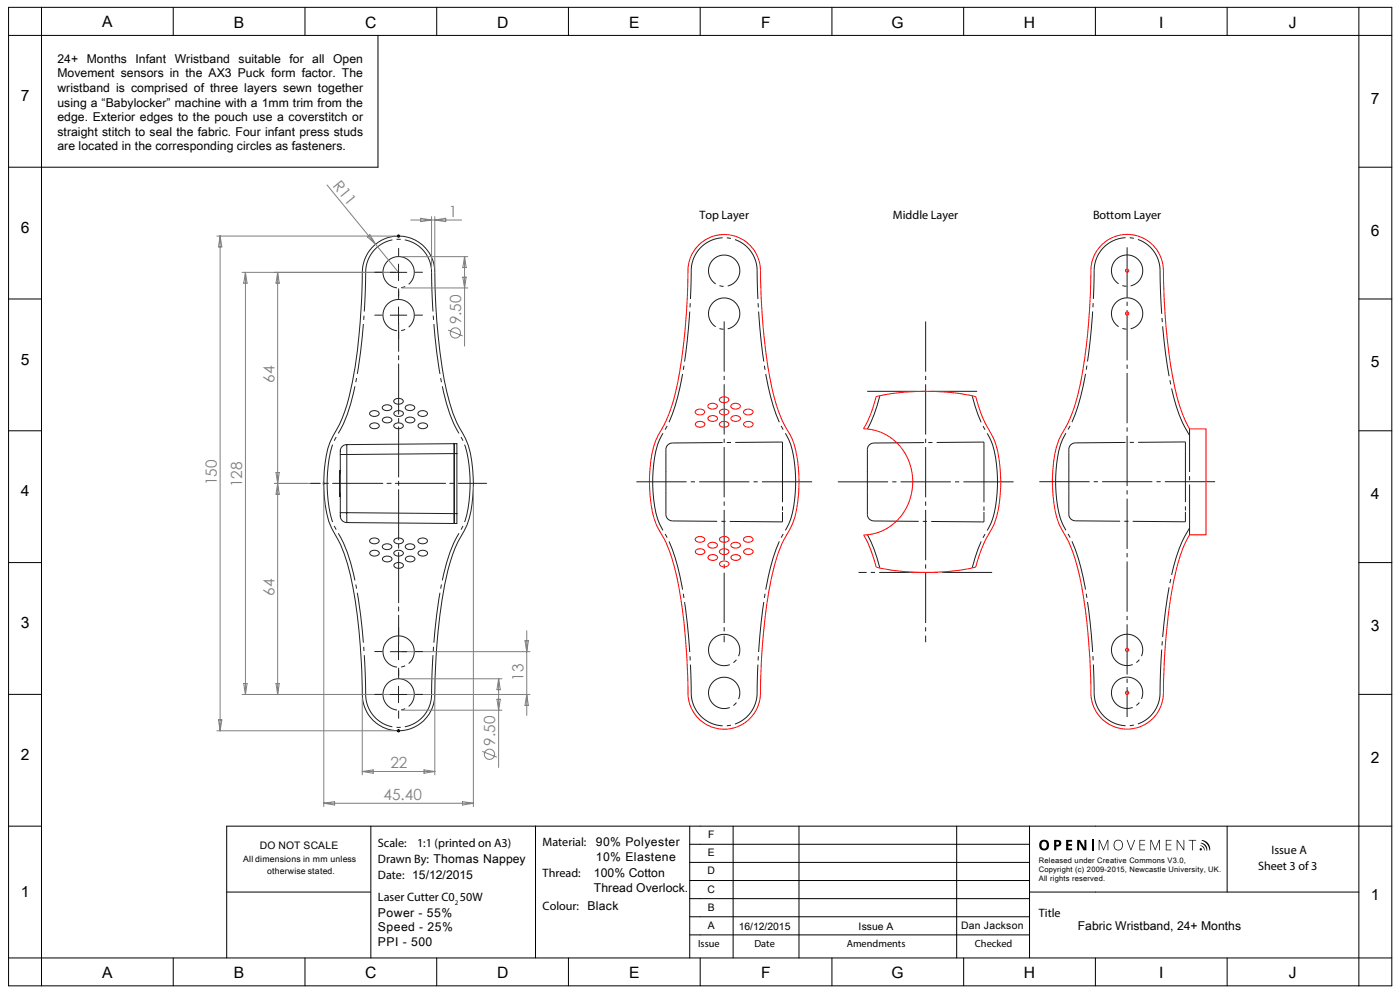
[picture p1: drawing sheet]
<svg xmlns="http://www.w3.org/2000/svg" width="425mm" height="301mm" viewBox="0 0 425 301" stroke-linecap="round" stroke-linejoin="round" font-family="sans-serif">
<!-- layer: Layer 1 -->
<g fill="none" stroke="#231f20" stroke-width=".3">
<path d="M112.8 75.2a11 11 0 0 1 12.1-2.9 11 11 0 0 1 7.1 10.3 184.2 184.2 0 0 0 3.6 36.2 41.2 41.2 0 0 0 5.7 14.2 39.6 39.6 0 0 1 2.2 17.4 25.6 25.6 0 0 1-4.6 14 60.7 60.7 0 0 0-4.8 17.6 293 293 0 0 0-2.3 30.4 11 11 0 0 1-11.8 9.1 11 11 0 0 1-10.1-10.9 186.6 186.6 0 0 0-3.6-36.2 41.2 41.2 0 0 0-5.7-14.3 35.2 35.2 0 0 1-2.3-15.3 26.8 26.8 0 0 1 4.7-16l.8-1.9a101.7 101.7 0 0 0 5.5-29.2l.5-7.2 .1-7.9a11.3 11.3 0 0 1 2.9-7.4zM118.4 82.6h5.1M118.4 95.6h5.1M121 80.1v5M121 93.1v5M103.3 137.8v5.6l-.3 .2M103.3 137.8h2M105.3 134.8v3M105.3 134.8a2.3 2.3 0 0 0-2 3M105.3 137.8v17.6M112.5 124.9a1.72 1.72 0 0 1 2.6 .5 1.63 1.63 0 0 1-2.9 0zM112.5 128.6a1.72 1.72 0 0 1 2.6 .5 1.63 1.63 0 0 1-2.9 0z"/>
<path d="M116.3 123.1a1.72 1.72 0 0 1 2.6 .5 1.63 1.63 0 0 1-2.9 0zM116.3 126.8a1.72 1.72 0 0 1 2.6 .5 1.63 1.63 0 0 1-2.9 0zM119.8 128.6a1.72 1.72 0 0 1 2.6 .5 1.63 1.63 0 0 1-2.9 0zM119.8 121.1a1.72 1.72 0 0 1 2.6 .6 1.63 1.63 0 0 1-2.9 0zM119.8 124.9a1.72 1.72 0 0 1 2.6 .5 1.63 1.63 0 0 1-2.9 0zM123.3 123.1a1.72 1.72 0 0 1 2.6 .5 1.63 1.63 0 0 1-2.9 0zM123.3 126.8a1.72 1.72 0 0 1 2.6 .5 1.63 1.63 0 0 1-2.9 0zM127.1 124.9a1.72 1.72 0 0 1 2.6 .5 1.63 1.63 0 0 1-2.9 0zM127.1 128.6a1.72 1.72 0 0 1 2.7 .5 1.63 1.63 0 0 1-2.9 0zM137.9 134.5h.8v3M137.9 134.5v3M137.9 137.5h.8"/>
<path d="M137.9 137.5v18.2M137.9 137.5l-32.6 .3M137.9 134.5l-32.6 .3M138.7 137.5v18.2M103 149.6l.3 .2v5.6M103 143.6v6M103 149.6h.3M103 143.6h.3M103.2 143l.1 .1M103.2 150.2l-.2 .2 .3 .2M103.2 150.2l.1 .1M103.2 150.2h.1"/>
<path d="M103.3 150.1l-.1 .1M103.3 142.6l-.3 .2 .2 .2M103.3 155.4a2.41 2.41 0 0 0 2 3M103.3 155.4h2M103.3 149.6v.3M103.3 143.3v6.3M103.3 142.9l-.1 .1M105.3 155.4v3M105.3 155.4l32.6 .3M105.3 158.4l32.6 .3M137.9 155.7v3M137.9 155.7h.8"/>
<path d="M138.7 155.7v3h-.8M112.5 163.5a1.72 1.72 0 0 1 2.6 .5 1.63 1.63 0 0 1-2.9 0zM112.5 167.2a1.72 1.72 0 0 1 2.6 .5 1.63 1.63 0 0 1-2.9 0zM116.3 165.2a1.72 1.72 0 0 1 2.6 .6 1.63 1.63 0 0 1-2.9 0zM116.3 169a1.72 1.72 0 0 1 2.7 .5 1.63 1.63 0 0 1-2.9 0zM119.8 167.2a1.72 1.72 0 0 1 2.6 .5 1.63 1.63 0 0 1-2.9 0zM119.8 163.5a1.72 1.72 0 0 1 2.6 .5 1.63 1.63 0 0 1-2.9 0zM119.8 170.9a1.72 1.72 0 0 1 2.6 .5 1.63 1.63 0 0 1-2.9 0zM123.3 165.2a1.72 1.72 0 0 1 2.6 .6 1.63 1.63 0 0 1-2.9 0zM123.3 169a1.72 1.72 0 0 1 2.6 .5 1.63 1.63 0 0 1-2.9 0zM127.1 163.5a1.72 1.72 0 0 1 2.6 .5 1.63 1.63 0 0 1-2.9 0zM127.1 167.2a1.72 1.72 0 0 1 2.7 .5 1.63 1.63 0 0 1-2.9 0z"/>
<path d="M118.4 197.6h5.1M121 195.1v5M118.4 210.6h5.1M121 208.1v5"/>
</g>
<g fill="none" stroke="#000" stroke-width=".3">
<path d="M2.6 10.7h419.8M2.6 2.2h419.8v296.7h-419.8zM12.6 2.2v296.7M52.6 2.2v8.5M92.6 2.2v8.5M114.7 10.7v40h-112.1M132.5 2.2v8.5M172.5 2.2v8.5M212.5 2.2v8.5M252.5 2.2v8.5M292.5 2.2v8.5M332.5 2.2v8.5"/>
<path d="M372.4 2.2v8.5M412.4 2.2v296.7M412.4 50.7h10M120.5 71.6h.9M120.6 71.2l.7 .7M121 71.1v1M121.3 71.2l-.7 .7M2.6 90.7h10M412.4 90.7h10M2.6 130.6h10M412.4 130.6h10M2.6 170.6h10"/>
<path d="M412.4 170.6h10M2.6 210.5h10M412.4 210.5h10M120.5 221.6h.9M120.6 221.2l.7 .7M121 221.1v1M121.3 221.2l-.7 .7M2.6 250.5h10M112.4 250.5h-43.6v40M162.5 250.5v40M209.3 250.5v40M209.3 256h103.2"/>
<path d="M222.5 250.5v40M242.5 250.5v40M290.4 250.5v40M312.5 250.5v40M372.4 250.5v20M422.4 250.5h-309.8v40M68.8 270.5h43.6M209.3 278h103.2M209.3 272.5h103.2M209.3 267h103.2M209.3 261.5h103.2M312.5 270.5h99.9"/>
<path d="M2.6 290.5h419.8M52.6 290.5v8.4M92.6 290.5v8.4M132.5 290.5v8.4M172.5 290.5v8.4M209.3 283.5h103.2M212.5 290.5v8.4M252.5 290.5v8.4M292.5 290.5v8.4M332.5 290.5v8.4M372.4 290.5v8.4"/>
</g>
<path d="M121 97.9v97.3M147.7 146.6h-53.4" fill="none" stroke="#231f20" stroke-width=".3" stroke-dasharray="15.2 1.3 1.3 1.3" stroke-dashoffset="6.6"/>
<g fill="none" stroke="#808080" stroke-width=".3">
<path d="M99.3 56.1l21.7 26.5M65.8 71.6h54.2M66.8 71.6v150M66.8 71.6l.5 3.3h-1zM111.5 71.8l.8-.6 1.7 2.9zM122 77.8h20M124.6 66.7h15.5M127.7 66.2l3.3 .5-3.3 .5zM131 65.7v15.9M132 65.7v15.9M132 66.7l3.3-.5v1zM141 77.8v27.1"/>
<path d="M141 77.8l.5 3.3h-1zM73.5 82.6h46.5M74.5 82.6l.5 3.3h-1zM74.5 82.6v128M84.3 82.6v128M84.3 82.6l.5 3.3h-1zM122 87.3h20M140.5 84h1l-.5 3.3zM136 100.1l4.4 1.7M83.8 143.3h1l-1 6.6h1zM97.2 146.6h-13.9M98.3 147.6v97"/>
<path d="M143.7 147.6v97M122 197.6h38.9M159.3 194.3h1.1l-.5 3.3zM159.9 191.2v25.7M66.3 218.3h1l-.5 3.3zM74 207.3h1l-.5 3.3zM83.8 207.3h1l-.5 3.3zM109.9 211.6v23.3M120 210.6h-46.5M122 210.6h38.9M122 205.8h30.4M122 215.3h30.4"/>
<path d="M132 211.6v23.3M150.8 212h1.1l-.6 3.3zM151.3 205.8v26.9M151.3 205.8l.6 3.3h-1.1zM159.9 210.6l.5 3.3h-1.1zM65.8 221.6h54.2M109.9 233.9h22.1M109.9 233.9l3.4-.5v1.1zM128.7 233.4l3.3 .5-3.3 .6zM146.4 227.8l4.4 1.8M98.3 243.6h45.4M98.3 243.6l3.3-.5v1z"/>
<path d="M140.4 243.1l3.3 .5-3.3 .5z"/>
<circle cx="138.2" cy="101" r="1.56"/>
<circle cx="148.6" cy="228.7" r="1.55"/>
</g>
<path d="M97.8 146.6h1M97.9 146.2l.7 .7M98.3 146.1v1M98.6 146.2l-.7 .7" fill="none" stroke="#c0c0c0" stroke-width=".3"/>
<path d="M99.3 146.6v1.5a25.9 25.9 0 0 0 4.1 14.8 58.9 58.9 0 0 1 5.4 18.7 207.4 207.4 0 0 1 2.2 29M99.3 146.6v-1.6a25.9 25.9 0 0 1 4.1-14.8 58.9 58.9 0 0 0 5.4-18.7 207.4 207.4 0 0 0 2.2-28.9M142.7 146.6v1.5a25.9 25.9 0 0 1-4.1 14.8 59 59 0 0 0-5.4 18.7 207.8 207.8 0 0 0-2.2 29M142.7 146.6v-1.6a25.9 25.9 0 0 0-4.1-14.8 59 59 0 0 1-5.4-18.7 207.8 207.8 0 0 1-2.2-28.9" fill="none" stroke="#231f20" stroke-width=".3" stroke-dasharray="15.2 1.3 1.3 1.3" stroke-dashoffset="3.3" stroke-linecap="butt"/>
<path d="M119.6 78a4.7 4.7 0 0 1 6 5.5 4.7 4.7 0 0 1-7.7 2.7 4.7 4.7 0 0 1 1.4-8.1l.3-.1M119.6 91a4.7 4.7 0 0 1 6 5.5 4.7 4.7 0 0 1-7.7 2.7 4.7 4.7 0 0 1 1.4-8.1l.3-.1M119.6 193a4.7 4.7 0 0 0-1.9 8 4.7 4.7 0 0 0 7.9-2.2 4.7 4.7 0 0 0-5.7-5.9l-.3 .1M119.6 206a4.7 4.7 0 0 0-1.9 8 4.7 4.7 0 0 0 7.9-2.2 4.7 4.7 0 0 0-5.7-5.9l-.3 .1" fill="none" stroke="#231f20" stroke-width=".3" stroke-dasharray="15.2 1.3 1.3 1.3" stroke-dashoffset="2.2" stroke-linecap="butt"/>
<path d="M111 82.6a10 10 0 0 1 10-10 10 10 0 0 1 10 10M111 210.6a10 10 0 0 0 10 10 10 10 0 0 0 10-10" fill="none" stroke="#231f20" stroke-width=".3" stroke-dasharray="15.2 1.3 1.3 1.3" stroke-dashoffset="1.4" stroke-linecap="butt"/>
<g fill="none" stroke="#231f20" stroke-width=".3" stroke-dasharray="15.2 1.3 1.3 1.3">
<path d="M121 77.6v-2.3M116 82.6h-2.3M116 95.6h-2.3M121 87.6v2.2M121 90.6v-2.3M126 82.6h2.2M126 95.6h2.2M121 100.6v2.2M116 197.6h-2.3M121 192.6v-2.3M126 197.6h2.2M116 210.6h-2.3"/>
<path d="M121 202.6v2.2M121 205.6v-2.3M121 215.6v2.2M126 210.6h2.2"/>
</g>
<g fill="none" stroke="#f00" stroke-width=".3">
<path d="M212.3 74.1a11 11 0 0 1 11.9-2.1 11 11 0 0 1 6.6 10.1 181.8 181.8 0 0 0 4 37.9 41.2 41.2 0 0 0 5.5 12.9 41.7 41.7 0 0 1 .3 25.8l-.8 1.7a41.4 41.4 0 0 0-5.8 15.5 227.3 227.3 0 0 0-3.4 36.1 11 11 0 0 1-11.7 9.1 11 11 0 0 1-10.1-11 186.3 186.3 0 0 0-4.1-37.9 41.7 41.7 0 0 0-5.4-12.9 41.7 41.7 0 0 1-1.8-19.3 22.2 22.2 0 0 1 4-11 60.7 60.7 0 0 0 5.4-20.2 287.1 287.1 0 0 0 2.1-28.6l1-3.1 1-1.6zM334.6 74.1a11 11 0 0 1 11.9-2.1 11 11 0 0 1 6.6 10.1 181.8 181.8 0 0 0 4 37.9 39.3 39.3 0 0 0 3.9 10h5v32.2h-5a47.8 47.8 0 0 0-5.4 17.4 273.9 273.9 0 0 0-2.7 32.4 11 11 0 0 1-11.8 9 11 11 0 0 1-10-10.9 186.3 186.3 0 0 0-4.1-38 41.7 41.7 0 0 0-5.4-12.8 41.7 41.7 0 0 1-1.8-19.3 22.2 22.2 0 0 1 4-11.1 60.7 60.7 0 0 0 5.4-20.2 287.1 287.1 0 0 0 2.1-28.5l1-3.1 1-1.7zM211.3 124.4a1.72 1.72 0 0 1 2.6 .5 1.63 1.63 0 0 1-2.9 0zM211.3 128.1a1.72 1.72 0 0 1 2.6 .5 1.63 1.63 0 0 1-2.9 0zM215.1 122.6a1.72 1.72 0 0 1 2.6 .6 1.63 1.63 0 0 1-2.9 0zM215.1 126.4a1.72 1.72 0 0 1 2.7 .5 1.63 1.63 0 0 1-2.9 0zM218.6 128.1a1.72 1.72 0 0 1 2.6 .5 1.63 1.63 0 0 1-2.9 0zM218.6 120.7a1.72 1.72 0 0 1 2.6 .5 1.63 1.63 0 0 1-2.9 0zM218.6 124.4a1.72 1.72 0 0 1 2.6 .5 1.63 1.63 0 0 1-2.9 0zM222.1 122.6a1.72 1.72 0 0 1 2.6 .6 1.63 1.63 0 0 1-2.9 0zM222.1 126.4a1.72 1.72 0 0 1 2.6 .5 1.63 1.63 0 0 1-2.9 0zM225.9 124.4a1.72 1.72 0 0 1 2.6 .5 1.63 1.63 0 0 1-2.9 0z"/>
<path d="M226 128.1a1.72 1.72 0 0 1 2.6 .5 1.63 1.63 0 0 1-2.9 0zM265.9 120.3a71.2 71.2 0 0 1 30.2 0 41.4 41.4 0 0 0 5.4 12.6 41.7 41.7 0 0 1 1.8 19.3 22.2 22.2 0 0 1-4 11.1l-1.4 3.2-1.8 5.4a71.2 71.2 0 0 1-30.2 0 38.8 38.8 0 0 0-3.8-9.7 15.5 15.5 0 0 0 14.9-16.1 15.5 15.5 0 0 0-14.9-16.1l2.1-4.3zM211.3 163a1.72 1.72 0 0 1 2.6 .5 1.63 1.63 0 0 1-2.9 0zM211.3 166.7a1.72 1.72 0 0 1 2.6 .6 1.63 1.63 0 0 1-2.9 0zM215.1 164.8a1.72 1.72 0 0 1 2.6 .5 1.63 1.63 0 0 1-2.9 0zM215.2 168.5a1.72 1.72 0 0 1 2.6 .5 1.63 1.63 0 0 1-2.9 0zM218.6 166.7a1.72 1.72 0 0 1 2.6 .6 1.63 1.63 0 0 1-2.9 0zM218.6 163a1.72 1.72 0 0 1 2.7 .5 1.63 1.63 0 0 1-2.9 0zM218.6 170.5a1.72 1.72 0 0 1 2.7 .5 1.63 1.63 0 0 1-2.9 0zM222.1 164.8a1.72 1.72 0 0 1 2.6 .5 1.63 1.63 0 0 1-2.9 0zM222.1 168.5a1.72 1.72 0 0 1 2.6 .5 1.63 1.63 0 0 1-2.9 0zM225.9 163a1.72 1.72 0 0 1 2.6 .5 1.63 1.63 0 0 1-2.9 0z"/>
<path d="M226 166.7a1.72 1.72 0 0 1 2.6 .6 1.63 1.63 0 0 1-2.9 0z"/>
<circle cx="342.1" cy="82.1" r=".5"/>
<circle cx="342.1" cy="95.1" r=".5"/>
<circle cx="342.1" cy="197.1" r=".5"/>
<circle cx="342.1" cy="210.1" r=".5"/>
</g>
<g fill="none" stroke="#1d1d1b" stroke-width=".3" stroke-dasharray="15.2 1.3 1.3 1.3" stroke-linecap="butt">
<path d="M218.4 77.5a4.7 4.7 0 0 1 6 5.6 4.7 4.7 0 0 1-7.7 2.6 4.7 4.7 0 0 1 1.4-8.1l.3-.1M340.7 77.5a4.7 4.7 0 0 1 6 5.5 4.7 4.7 0 0 1-7.7 2.7 4.7 4.7 0 0 1 1.4-8.1l.3-.1M342.1 75v142.4M209.8 82.1a10 10 0 0 1 10-10 10 10 0 0 1 10 10M218.4 90.5a4.7 4.7 0 0 1 6 5.6 4.7 4.7 0 0 1-7.7 2.6 4.7 4.7 0 0 1 1.4-8.1l.3-.1M219.8 97.5v97.2M280.9 97.5v97.2M332.1 82.1a10 10 0 0 1 10-10 10 10 0 0 1 10 10M340.7 90.5a4.7 4.7 0 0 1 6 5.5 4.7 4.7 0 0 1-7.7 2.7 4.7 4.7 0 0 1 1.4-8.1l.3-.1M263.2 118.6h33.4M202.1 136.3a1.99 1.99 0 0 1 2-2M202.1 136.3v1"/>
<path d="M204.1 134.3l32.6-.3M237.5 137v18.2M237.5 134v3M237.5 134h-.8M263.2 136.3a1.99 1.99 0 0 1 2-2M263.2 136.3v1M263.2 130.1a38.9 38.9 0 0 0 3.8-10.1M265.2 134.3l32.7-.3M298.6 137v18.2M298.6 134v3M298.6 134h-.7M324.4 136.3a1.99 1.99 0 0 1 2-2"/>
<path d="M324.4 136.3v1M326.4 134.3l32.6-.3M359.8 137v18.2M359.8 134v3M359.8 134h-.8M361 131.9a45.3 45.3 0 0 1-6.2-17.7 199.3 199.3 0 0 1-2.7-32.1M198.1 146.1a30.8 30.8 0 0 0 2.8 14.1 45.3 45.3 0 0 1 6.1 17.7 199.4 199.4 0 0 1 2.8 32.2M198.1 146.1a30.8 30.8 0 0 1 2.8-14.1 45.3 45.3 0 0 0 6.1-17.8 199.4 199.4 0 0 0 2.8-32.1M202.1 142.8v.1M202.1 149.3v.1M202.1 143.1v-.3M202.1 149.1v-6"/>
<path d="M202.1 149.4v-.3M202.1 155v-5.6M202.1 142.8v-5.5M202.1 155v.9M204.1 158a1.99 1.99 0 0 1-2-2.1M236.7 158.2l-32.6-.2M237.5 155.2v3M237.5 158.2h-.8M241.5 146.1a30.8 30.8 0 0 1-2.8 14.1 45.3 45.3 0 0 0-6.1 17.7 199.3 199.3 0 0 0-2.8 32.2M241.5 146.1a30.8 30.8 0 0 0-2.8-14.1 45.3 45.3 0 0 1-6.1-17.8 199.3 199.3 0 0 1-2.8-32.1M246.5 146.1h-53.4M263.2 142.8v.1"/>
<path d="M263.2 149.3v.1M263.2 143.1v-.3M263.2 149.1v-6M263.2 149.4v-.3M263.2 155v-5.6M263.2 142.8v-5.5M263.2 155v1M265.2 158a1.99 1.99 0 0 1-2-2M297.9 158.2l-32.7-.2M298.6 155.2v3M298.6 158.2h-.7M302.7 146.1a30.8 30.8 0 0 0-2.7-14.1l-.8-1.3a38.5 38.5 0 0 1-4.1-10.7"/>
<path d="M302.7 146.1a30.8 30.8 0 0 1-2.7 14.1l-.8 1.3a38.4 38.4 0 0 0-4.1 10.7M307.6 146.1h-53.4M320.4 146.1a30.8 30.8 0 0 0 2.8 14.1 45.3 45.3 0 0 1 6.1 17.7 199.4 199.4 0 0 1 2.8 32.2M320.4 146.1a30.8 30.8 0 0 1 2.8-14.2 45.3 45.3 0 0 0 6.1-17.7 199.4 199.4 0 0 0 2.8-32.1M324.4 142.8v.1M324.4 149.3v.1M324.4 143.1v-.3M324.4 149.1v-6M324.4 149.4v-.3M324.4 154.9v-5.5M324.4 142.8v-5.5M324.4 154.9v1"/>
<path d="M326.4 157.9a1.99 1.99 0 0 1-2-2M359 158.2l-32.6-.3M359.8 155.2v3M359.8 158.2h-.8M368.8 146.1h-53.4M263.2 162.1a38.9 38.9 0 0 1 3.8 10.1M301.1 173.6h-40.5M361 160.2a45.3 45.3 0 0 0-6.2 17.7 199.3 199.3 0 0 0-2.7 32.2M361 162.2v-32.2M218.4 192.5a4.7 4.7 0 0 0-1.9 8 4.7 4.7 0 0 0 7.9-2.1 4.7 4.7 0 0 0-5.7-5.9h-.3M340.7 192.5a4.7 4.7 0 0 0-1.9 8 4.7 4.7 0 0 0 7.9-2.2 4.7 4.7 0 0 0-5.7-5.9l-.3 .1M209.8 210.1a10 10 0 0 0 10 10 10 10 0 0 0 10-10"/>
<path d="M218.4 205.5a4.7 4.7 0 0 0-1.9 8 4.7 4.7 0 0 0 7.9-2.1 4.7 4.7 0 0 0-5.7-5.9h-.3M332.1 210.1a10 10 0 0 0 10 10 10 10 0 0 0 10-10M340.7 205.5a4.7 4.7 0 0 0-1.9 8 4.7 4.7 0 0 0 7.9-2.2 4.7 4.7 0 0 0-5.7-5.9l-.3 .1"/>
</g>
<g fill="#000">
<path d="M323.6 254.7h1.8v.5h-1.2v.7h1.1v.6h-1.1v.8h1.2v.5h-1.8zM326.9 254.7h.9l1.3 2.3v-2.3h.6v3.1h-.8l-1.4-2.4v2.4h-.6zM333.5 254.7h.3l1.1 2.7 1.1-2.7h.4v3.1h-.2v-2.9l-1.4 2.9-1.1-2.9v2.9h-.2zM342 254.7h.2l1 2.8 1.1-2.8h.2l-1.2 3.1h-.2zM345.8 254.7h1.7v.2h-1.5v1.2h1.5v.2h-1.5v1.3h1.5v.2h-1.7zM349.1 254.7h.4l1.1 2.7 1.1-2.7h.4v3.1h-.3l.1-2.9-1.4 2.9-1.1-2.9v2.9h-.3zM353.8 254.7h1.7v.2h-1.5v1.2h1.5v.2h-1.5v1.3h1.5v.2h-1.7zM357.1 254.7h.3l1.8 2.8v-2.8h.2v3.1h-.2l-1.9-2.8v2.8h-.2zM360.8 254.7h2.2v.2h-1v2.9h-.2v-2.9h-1zM364.2 256.4a1.09 1.09 0 0 1 1.1 .4 1.09 1.09 0 0 1 .1 1.2l-.3-1zM364.3 255.7a1.71 1.71 0 0 1 1.9 2.3 2.41 2.41 0 0 0-1.9-2.3zM364.6 254.9l.3-.2a2.88 2.88 0 0 1 2.4 3l-.2 .2a3.3 3.3 0 0 0-2.5-3z"/>
<path d="M316.3 255.4a1 1 0 0 0-.1 1.4 1 1 0 0 0 1.3 .2l.1-.3a.95 .95 0 0 0 0-1.2 .95 .95 0 0 0-1.1-.2zM315.8 255a1.57 1.57 0 0 1 2.2 .2 1.57 1.57 0 0 1-.2 2.2 1.57 1.57 0 0 1-2.2-.2l-.2-1.3z"/>
<path d="M320.6 255.2v.9a.55 .55 0 0 0 .8-.4 .55 .55 0 0 0-.8-.5zM319.9 254.7h1a1.07 1.07 0 0 1 1.2 1.2 1.07 1.07 0 0 1-1.5 .8v1.1h-.7z"/>
<path d="M338.5 255.2a1.38 1.38 0 0 0-.2 1.8 1.38 1.38 0 0 0 1.8 .4 1.39 1.39 0 0 0 .4-1.8 1.39 1.39 0 0 0-1.8-.6zM338.4 255a1.56 1.56 0 0 1 2.4 .9 1.56 1.56 0 0 1-1.7 1.9 1.73 1.73 0 0 1-.7-2.8z"/>
<circle cx="364.4" cy="257.5" r=".36"/>
</g>
<path d="M331.7 254.6v3.4" fill="none" stroke="#000" stroke-width=".34"/>
<g font-size="4.7">
<text x="31" y="8.3">A</text>
<text x="71" y="8.4">B</text>
<text x="110.9" y="8.4">C</text>
<text x="150.8" y="8.4">D</text>
<text x="191" y="8.4">E</text>
<text x="231" y="8.4">F</text>
<text x="270.6" y="8.4">G</text>
<text x="310.7" y="8.4">H</text>
<text x="351.8" y="8.4">I</text>
<text x="391.2" y="8.4">J</text>
<text x="6.3" y="30.6">7</text>
<text x="416.1" y="31.5">7</text>
<text x="6.3" y="70.6">6</text>
<text x="416.1" y="71.4">6</text>
<text x="6.3" y="110.6">5</text>
<text x="416.1" y="111.4">5</text>
<text x="6.3" y="150.5">4</text>
<text x="416.1" y="151.3">4</text>
<text x="6.3" y="190.5">3</text>
<text x="416.1" y="191.3">3</text>
<text x="6.3" y="230.4">2</text>
<text x="416.1" y="231.2">2</text>
<text x="6.3" y="272">1</text>
<text x="416.1" y="272.8">1</text>
<text x="31" y="296.5">A</text>
<text x="71" y="296.6">B</text>
<text x="110.9" y="296.6">C</text>
<text x="150.8" y="296.6">D</text>
<text x="191" y="296.6">E</text>
<text x="231" y="296.6">F</text>
<text x="270.6" y="296.6">G</text>
<text x="310.7" y="296.6">H</text>
<text x="351.8" y="296.6">I</text>
<text x="391.2" y="296.6">J</text>
</g>
<g font-size="4.7" fill="#808080">
<text x="100.9" y="56.4" transform="rotate(51 100.9 56.4)">R11</text>
<text x="136.2" y="65.7">1</text>
<text x="139.9" y="98.4" transform="rotate(-90 139.9 98.4)">9.50</text>
<text x="83.3" y="116" transform="rotate(-90 83.3 116)">64</text>
<text x="65.8" y="147.2" transform="rotate(-90 65.8 147.2)">150</text>
<text x="73.5" y="147.7" transform="rotate(-90 73.5 147.7)">128</text>
<text x="83.3" y="180.7" transform="rotate(-90 83.3 180.7)">64</text>
<text x="158.9" y="206.4" transform="rotate(-90 158.9 206.4)">13</text>
<text x="150.3" y="226.1" transform="rotate(-90 150.3 226.1)">9.50</text>
<text x="118.5" y="232.9">22</text>
<text x="116.4" y="242.5">45.40</text>
</g>
<g font-size="3.7">
<text x="17.4" y="19">24+ Months Infant Wristband suitable for all Open</text>
<text x="17.4" y="23.4">Movement sensors in the AX3 Puck form factor. The</text>
<text x="17.4" y="27.9">wristband is comprised of three layers sewn together</text>
<text x="17.4" y="32.3">using a “Babylocker” machine with a 1mm trim from the</text>
<text x="17.4" y="36.7">edge. Exterior edges to the pouch use a coverstitch or</text>
<text x="17.4" y="41.2">straight stitch to seal the fabric. Four infant press studs</text>
<text x="17.4" y="45.6">are located in the corresponding circles as fasteners.</text>
<text x="212.3" y="66.5">Top Layer</text>
<text x="271" y="66.5">Middle Layer</text>
<text x="331.7" y="66.5">Bottom Layer</text>
<text x="114.7" y="256.7">Scale:</text>
<text x="126.6" y="256.7">1:1 (printed on A3)</text>
<text x="164.7" y="256.5">Material:</text>
<text x="180.8" y="256.5">90% Polyester</text>
<text x="114.7" y="261.6">Drawn By: Thomas Nappey</text>
<text x="180.8" y="261">10% Elastene</text>
<text x="381.8" y="263.9">Sheet 3 of 3</text>
<text x="385.9" y="259">Issue A</text>
<text x="114.7" y="266.6">Date: 15/12/2015</text>
<text x="164.7" y="266">Thread:</text>
<text x="180.2" y="266">100% Cotton</text>
<text x="114.7" y="273.3">Laser Cutter C0</text>
<text x="139.6" y="273.3">50W</text>
<text x="164.7" y="275.9">Colour:</text>
<text x="178.4" y="275.9">Black</text>
<text x="180.2" y="270.5">Thread Overlock.</text>
<text x="114.7" y="278">Power - 55%</text>
<text x="315.3" y="278">Title</text>
<text x="327.1" y="282">Fabric Wristband, 24+ Months</text>
<text x="114.7" y="282.4">Speed - 25%</text>
<text x="114.7" y="286.8">PPI - 500</text>
</g>
<g font-size="3.1">
<text x="78.9" y="257.4">DO NOT SCALE</text>
<text x="214.9" y="254.2">F</text>
<text x="214.9" y="259.7">E</text>
<text x="214.7" y="265.2">D</text>
<text x="214.7" y="270.7">C</text>
<text x="214.9" y="281.6">A</text>
<text x="214.9" y="276.1">B</text>
<text x="224.2" y="282">16/12/2015</text>
<text x="260.6" y="282">Issue A</text>
<text x="291.7" y="281.6">Dan Jackson</text>
<text x="211.9" y="287.2">Issue</text>
<text x="229" y="287.2">Date</text>
<text x="257" y="287.2">Amendments</text>
<text x="295.9" y="287.2">Checked</text>
</g>
<g font-size="2.6">
<text x="73.8" y="261.4">All dimensions in mm unless</text>
<text x="81" y="265">otherwise stated.</text>
</g>
<g font-size="2.3">
<text x="315.3" y="261.6">Released under Creative Commons V3.0,</text>
<text x="315.3" y="264.3">Copyright (c) 2009-2015, Newcastle University, UK.</text>
<text x="315.3" y="267.1">All rights reserved.</text>
</g>
<text font-size="2.2" x="138" y="274.5">2</text>
</svg>
